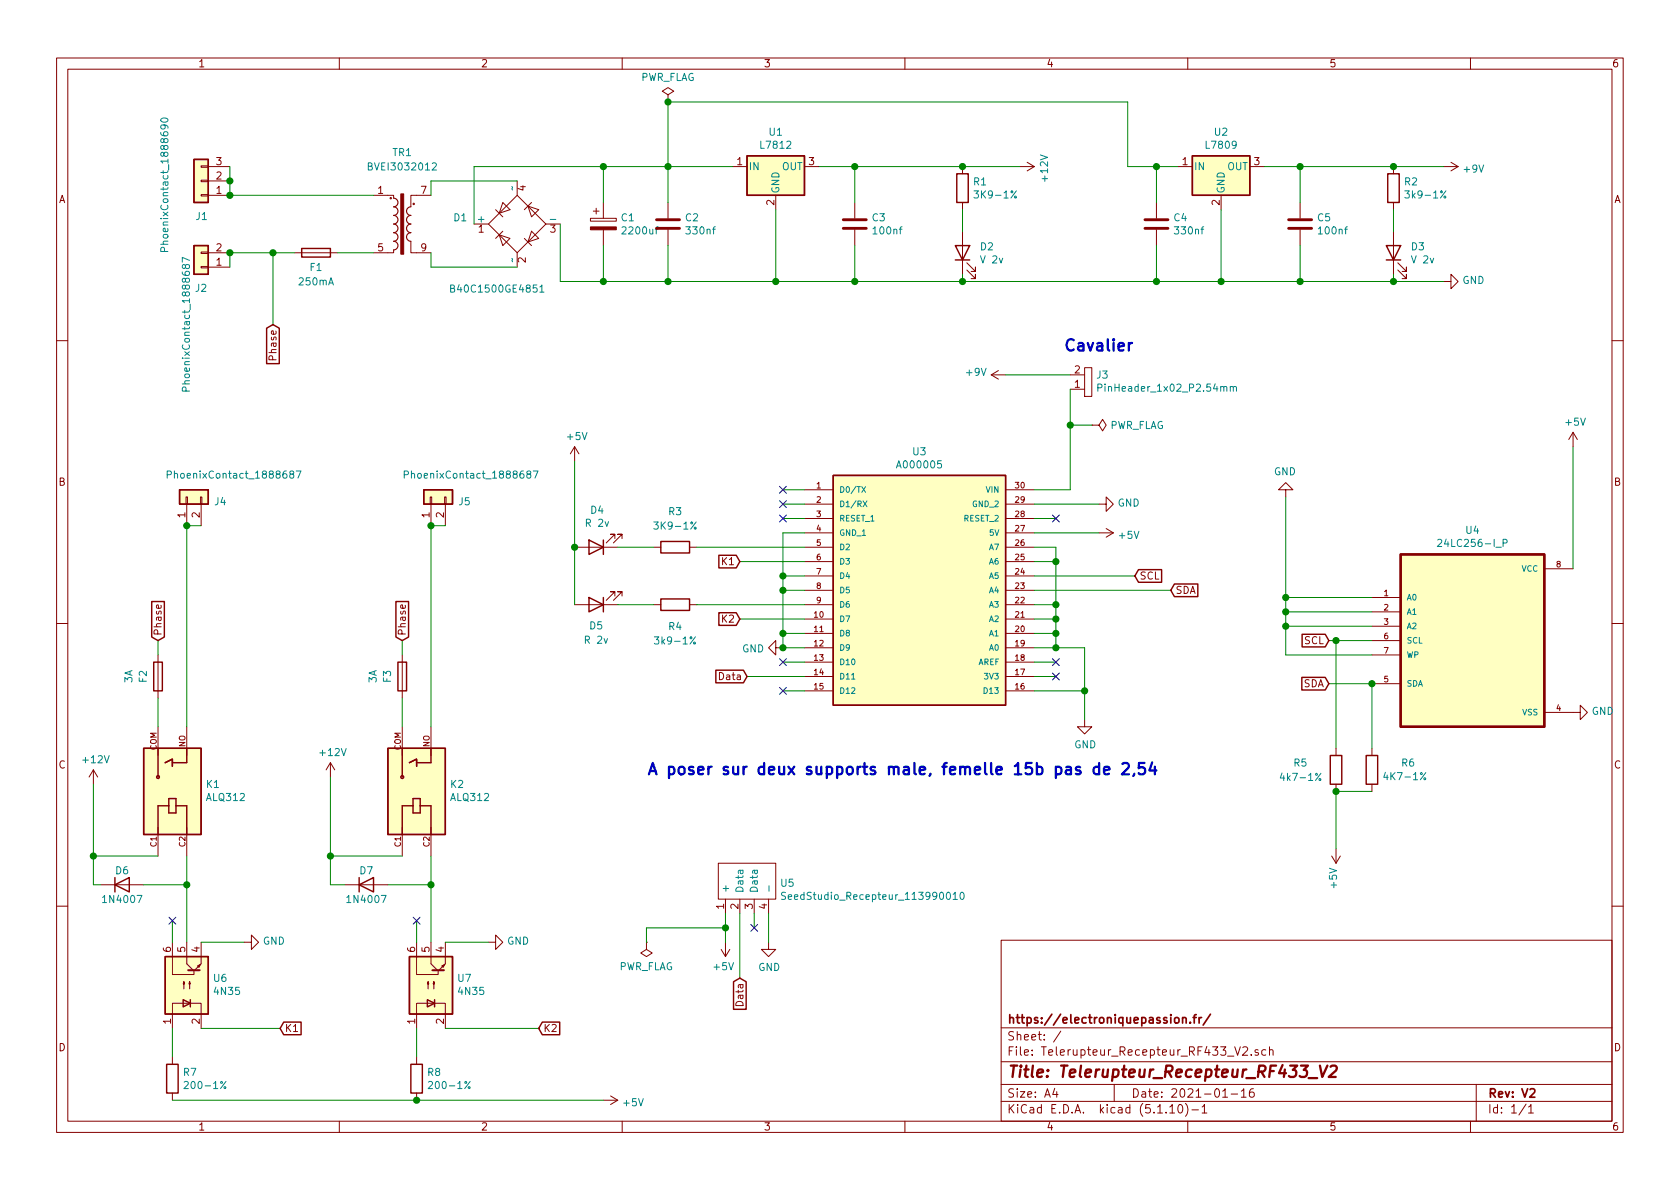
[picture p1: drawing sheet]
<svg xmlns="http://www.w3.org/2000/svg" width="297mm" height="210mm" viewBox="0 0 297 210" stroke-linecap="round" stroke-linejoin="round" font-family="sans-serif">
<g fill="none" stroke="#840000" stroke-width=".18">
<path d="M10 10.3h277v189.9h-277zM12 12.2h273v186.1h-273zM60 10.3v1.9M110 10.3v1.9M118.1 16.8l1-.7-1-.6-1 .6 1 .7v1.2M118.1 18h.1M160 10.3v1.9M210 10.3v1.9M260 10.3v1.9M35.6 29.3h1.2v.3h-1.2zM35.6 31.9h1.2v.2h-1.2zM35.6 34.4h1.2v.3h-1.2z"/>
<path d="M36.8 29.5h3.8M36.8 34.5h3.8M36.8 32h3.8M66 34.5h3.6v.5M76.2 34.5h-3.6v2.1M83.8 39.6h2.6M86.4 39.6l5-5.1 5.1 5.1-5.1 5.1zM87.6 37.1l1.3 1.2M88.9 35.8l1.3 1.3-1.9 .6zM91.4 32v2.5M93.3 36.4l1.9 .7-1.2 1.2zM94 35.8l-1.3 1.3"/>
<path d="M96.5 39.6h2.6M104.4 38.6h4.6v.5h-4.6zM104.9 37.3h1M105.4 36.8v1M106.7 35.8v2.8M118.1 35.8v2.8M129.5 29.5h2.6M137.2 34.5v2.6M142.2 29.5h2.6M151.1 35.8v2.8M170.2 29.5v1.2M170.2 35.8v1.3"/>
<path d="M180.3 29.5h2.6M181.6 28.7l1.3 .8M182.9 29.5l-1.3 .7M204.5 35.8v2.8M208.3 29.5h2.5M215.9 34.5v2.6M221 29.5h2.5M229.9 35.8v2.8M246.4 29.5v1.2M246.4 35.8v1.3M255.3 29.5h2.5M256.5 28.7l1.3 .8"/>
<path d="M257.8 29.5l-1.3 .7M35.6 44.6h1.2v.2h-1.2zM35.6 47.1h1.2v.3h-1.2zM36.8 47.2h3.8M36.8 44.7h3.8M52.1 44.7h7.6M69.6 44.2v.5h-3.6M72.6 42.7v2h3.6M88.3 41.5l1.9 .7-1.3 1.2zM88.9 40.9l-1.3 1.3M91.4 44.7v2.5M92.7 42.2l1.3 1.2"/>
<path d="M94 40.9l1.2 1.3-1.9 .6zM106.7 40.6v2.8M118.1 40.6v2.8M151.1 40.6v2.8M170.2 40.9v7.6M170.9 47.7l1.6 1.6v-.8v.8h-.8M170.9 46.5l1.6 1.5v-.8v.8h-.8M204.5 40.6v2.8M229.9 40.6v2.8M246.4 40.9v7.6M247.1 47.7l1.6 1.6v-.8v.8h-.8M247.1 46.5l1.6 1.5v-.8v.8h-.8"/>
<path d="M255.3 49.8h1.2v-1.3l1.3 1.3-1.3 1.2v-1.2M10 60.2h2M101.6 79l-.8 1.3M101.6 79v2.5M101.6 79l.8 1.3M175.3 66.3l1.2 .8M175.3 66.3h2.5M176.5 65.5l-1.2 .8M189.2 66.3h2.6M189.2 68.8h2.6M191.8 65h1.2v5.1h-1.2zM193 75.2h1.3l.6-1 .7 1-.7 1-.6-1"/>
<path d="M193 75.2h.1M278.1 76.4l-.7 1.3M278.1 76.4v2.6M278.1 76.4l.8 1.3M285 60.2h2M32.9 87.9h.2v1.2h-.2zM33 89.1v3.9M35.4 87.9h.3v1.2h-.3zM35.6 89.1v3.9M76.1 87.9h.2v1.2h-.2zM76.2 89.1v3.9M78.6 87.9h.3v1.2h-.3z"/>
<path d="M78.7 89.1v3.9M101.6 96.8h7.6M108.7 95.2v-.7h-.8h.8l-1.5 1.5M110 95.2v-.7h-.8h.8l-1.5 1.5M115.6 96.8h1.2M121.9 96.8h1.3M142.2 96.8h5.1M142.2 86.6h5.1M142.2 89.1h5.1M142.2 99.3h5.1M142.2 94.2h5.1M142.2 91.7h5.1"/>
<path d="M177.8 96.8h5.1M177.8 86.6h5.1M177.8 89.1h5.1M177.8 99.3h5.1M177.8 94.2h5.1M177.8 91.7h5.1M194.3 89.1h1.3v-1.2l1.2 1.2-1.2 1.3v-1.3M194.3 94.2h2.5M195.6 93.5l1.2 .7M196.8 94.2l-1.2 .8M227.3 86.6h1.3l-1.3-1.3-1.2 1.3h1.2v1.3M10 110.3h2"/>
<path d="M27.9 115.8v7.6M71.1 115.8v7.6M101.6 106.9h7.6M108.7 105.4v-.8h-.8h.8l-1.5 1.6M110 105.4v-.8h-.8h.8l-1.5 1.6M115.6 106.9h1.2M121.9 106.9h1.3M137.2 114.5v-1.2l-1.3 1.2 1.3 1.3v-1.3h1.2M142.2 106.9h5.1M142.2 109.5h5.1M142.2 112h5.1M142.2 114.5h5.1"/>
<path d="M142.2 117.1h5.1M142.2 119.6h5.1M142.2 104.4h5.1M142.2 101.8h5.1M177.8 106.9h5.1M177.8 109.5h5.1M177.8 112h5.1M177.8 114.5h5.1M177.8 117.1h5.1M177.8 119.6h5.1M177.8 104.4h5.1M177.8 101.8h5.1"/>
<path d="M242.6 105.7h5M242.6 108.2h5M242.6 110.7h5M242.6 113.3h5M242.6 115.8h5M273 100.6h5.1M285 110.3h2M16.5 136.1l-.8 1.3M16.5 136.1v2.6M16.5 136.1l.8 1.3M27.9 128.5v5.1M33 128.5v5.1"/>
<path d="M58.4 134.9l-.7 1.2M58.4 134.9v2.5M58.4 134.9l.8 1.2M71.1 128.5v5.1M76.2 128.5v5.1M142.2 122.2h5.1M177.8 122.2h5.1M191.8 127.2v1.3h1.2l-1.2 1.3-1.3-1.3h1.3M236.2 132.3v1.3M236.2 138.7v1.2M242.6 120.9h5M242.6 132.3v1.3"/>
<path d="M242.6 138.7v1.2M273 126h6.4v-1.3l1.3 1.3-1.3 1.2v-1.2M17.8 156.5h7.6M27.9 146.3v5.1M33 146.3v5.1M61 156.5h7.6M71.1 146.3v5.1M76.2 146.3v5.1M127 152.6h10.2v6.4h-10.2zM128.3 159v2.5M130.8 159v2.5M133.3 159v2.5"/>
<path d="M135.9 159v2.5M235.5 151.4l.7 1.2M236.2 150.1v2.5M237 151.4l-.8 1.2M10 160.2h2M30.5 166.6v5.7h3.8v-.6M32.5 173.6l-.1 .4h.2l-.1-.4v1.3M33 166.6v3.8l1.2 1.2M33.5 173.6l-.1 .4h.3l-.2-.4v1.3M34.9 170.8l.5-.2-.2 .5zM35.6 166.6v3.8l-1.2 1.2M43.2 166.6h1.2v-1.3l1.3 1.3-1.3 1.3v-1.3"/>
<path d="M73.7 166.6v5.7h3.8v-.6M75.7 173.6l-.1 .4h.2l-.1-.4v1.3M76.2 166.6v3.8l1.1 1.2M76.7 173.6l-.1 .4h.2l-.1-.4v1.3M78.1 170.8l.5-.2-.2 .5zM78.7 166.6v3.8l-1.1 1.2M86.4 166.6h1.2v-1.3l1.3 1.3-1.3 1.3v-1.3M114.3 166.6v1.3l1 .6-1 .7-1-.7 1-.6M114.3 166.6h.1M127.5 167.9l.8 1.3M128.3 166.6v2.6M129 167.9l-.7 1.3"/>
<path d="M135.9 166.6v1.3h1.3l-1.3 1.3-1.3-1.3h1.3M177 166.3h108v32h-108zM285 160.2h2M30.5 181.9v-4.5h5.1v4.5M30.5 186.9v1.3M30.5 193.3v1.3M60 198.3v1.9M73.7 181.9v-4.5h5v4.5M73.7 186.9v1.3M73.7 193.3v1.3M106.7 194.6h2.5M107.9 193.8l1.3 .8"/>
<path d="M109.2 194.6l-1.3 .7M110 198.3v1.9M160 198.3v1.9M177 194.8h108M177 191.8h108M177 187.8h108M177 181.8h108M186.5 192.5l-.4 1h1M186.8 193v1M187.6 182.3l-1.3 2M197 191.8v3M206.8 195.8l.5-.5v1.5"/>
<path d="M206.8 196.8h.9M208.5 195.4l.1-.1a.8 .8 0 0 1 .5 .8 .8 .8 0 0 1-.5 .7 1 1 0 0 1-.1-1.4zM209.6 195.1a1.71 1.71 0 0 1 0 2.3M210 198.3v1.9M210.7 196.3h1.2M212.5 195.8l.5-.5v1.5M212.5 196.8h.9M216.2 194h.8M217.7 193.5h1.1M219.5 193l.4-.5v1.5M219.5 194h.8M219.7 185.3l.3-.2h.3l.3 .4-.9 1.1h.9"/>
<path d="M221.2 186.5v.1M221.6 192.5a.59 .59 0 0 0-.7 .7l.1 .7 .2 .1 .5-.1 .1-.5-.2-.2-.4-.1-.3 .3M222.5 185.7l-.4-.1-.2 .2v.2l.6 .2v.3h-.6M223.8 185.7l-.4-.1-.3 .3 .1 .6 .2 .1 .4-.1M224.5 185.7l.2-.1 .3 .1 .1 .9M224.5 185.1v1.5M260 198.3v1.9M261 191.8v6.5M269.8 195.2l-1.2 2M270.3 195.8l.4-.5v1.5M270.3 196.8h.8"/>
<circle cx="69.1" cy="35" r=".13"/>
<circle cx="73.2" cy="36.1" r=".13"/>
</g>
<path d="M209.1 179.9v1M210.9 179.9h.6M211.5 179.4l-.3 .2v1.3M212 179.9v1M212.4 179.9l-.4 .3M214 179.3l-1.3 2M209.1 180.1l.2-.2 .4 .1v.9M210.4 180.8v.1M270.5 192.7l.2-.2h.4l.2 .2 .1 .3-.1 .2-.8 .8h.9" fill="none" stroke="#840000" stroke-width=".3"/>
<path d="M247.6 98h25.4v30.5h-25.4zM231.4 190.6h1.5M233.4 188.4l.4 2 .9-2M235.3 188.6l.3-.2h.4l.3 .2v.4l-.1 .3-1.3 1.1h1.3" fill="none" stroke="#840000" stroke-width=".41"/>
<g fill="#ffffc2" stroke="#ffffc2" stroke-width=".18">
<path d="M31.7 86.6h5.1v2.5h-5.1z"/>
<path d="M34.3 43.4h2.5v5.1h-2.5z"/>
<path d="M74.9 86.6h5.1v2.5h-5.1z"/>
<path d="M132.1 27.6h10.1v6.9h-10.1z"/>
<path d="M34.3 28.2h2.5v7.6h-2.5z"/>
<path d="M210.8 27.6h10.2v6.9h-10.2z"/>
<path d="M147.3 84.1h30.5v40.6h-30.5z"/>
<path d="M68.6 132.3h10.1v15.3h-10.1z"/>
<path d="M72.4 134.9l1.3-.7v1.3z"/>
<path d="M25.4 132.3h10.2v15.3h-10.2z"/>
<path d="M29.2 134.9l1.3-.7v1.3z"/>
<path d="M72.4 169.2h7.6v10.1h-7.6z"/>
<path d="M29.2 169.2h7.6v10.1h-7.6z"/>
<path d="M247.6 98h25.4v30.5h-25.4z"/>
</g>
<g fill="none" stroke="#840000" stroke-width=".25">
<path d="M34.3 28.2h2.5v7.6h-2.5zM132.1 27.6h10.1v6.9h-10.1zM169.2 30.7h2v5.1h-2zM210.8 27.6h10.2v6.9h-10.2zM245.4 30.7h2v5.1h-2zM34.3 43.4h2.5v5.1h-2.5zM47.1 58l1.2-.6 1.1 .6v6.3h-2.3zM53.3 43.9h5.1v1.6h-5.1zM168.9 43.4h2.5l-1.2 2.6zM168.9 46h2.5M245.1 43.4h2.5l-1.2 2.6zM245.1 46h2.5"/>
<path d="M31.7 86.6h5.1v2.5h-5.1zM74.9 86.6h5.1v2.5h-5.1zM104.1 95.5l2.6 1.3-2.6 1.2zM106.7 95.5v2.5M116.8 95.8h5.1v2h-5.1zM127.1 98.2h3.1l.6 1.1-.6 1.1h-3.1zM147.3 84.1h30.5v40.6h-30.5zM26.8 106.4h2.3v6.2l-1.2 .7-1.1-.7zM27.2 117.1h1.5v5.1h-1.5zM70 106.4h2.2v6.2l-1.1 .7-1.1-.7zM70.4 117.1h1.5v5.1h-1.5zM104.1 105.7l2.6 1.2-2.6 1.3z"/>
<path d="M106.7 105.7v2.5M116.8 105.9h5.1v2h-5.1zM126.6 118.5h4.8l.7 1.1-.7 1.1h-4.8zM127.1 108.4h3.1l.6 1.1-.6 1.1h-3.1zM201.3 100.7h4.1v2.3h-4.1l-.6-1.2zM207.6 103.3h4.2v2.2h-4.2l-.6-1.1zM230.2 119.8h4.1l.6 1.1-.6 1.1h-4.1zM230.2 112.2h4.1l.6 1.1-.6 1.1h-4.1zM25.4 132.3h10.2v15.3h-10.2zM27.9 132.3v5.1M29.2 134.9l1.3-.7v1.3M33 132.3v2.6h-2.5"/>
<path d="M68.6 132.3h10.1v15.3h-10.1zM71.1 132.3v5.1M72.4 134.9l1.3-.7v1.3M76.2 132.3v2.6h-2.5M235.2 133.6h2v5.1h-2zM241.6 133.6h2v5.1h-2zM20.3 156.5l2.6-1.3v2.5zM20.3 155.2v2.5M29.8 141.2h1.3v2.6h-1.3zM29.8 142.5h-1.9v5.1M31.1 142.5h1.9v5.1M63.5 156.5l2.5-1.3v2.5z"/>
<path d="M63.5 155.2v2.5M73 142.5h-1.9v5.1M73 141.2h1.3v2.6h-1.3zM74.3 142.5h1.9v5.1M29.2 169.2h7.6v10.1h-7.6zM32.4 176.8l1.3 .6-1.3 .6zM33.7 176.8v1.2M72.4 169.2h7.6v10.1h-7.6zM75.6 176.8l1.2 .6-1.2 .6zM76.8 176.8v1.2M129.7 173.6l1.1-.6 1.1 .6v4.9h-2.2zM29.5 188.2h2v5.1h-2z"/>
<path d="M50.2 180.7h3v2.3h-3l-.7-1.1zM72.6 188.2h2.1v5.1h-2.1zM95.9 180.7h3.1v2.3h-3.1l-.7-1.1z"/>
<circle cx="27.9" cy="137.4" r=".25"/>
<circle cx="71.1" cy="137.4" r=".25"/>
</g>
<g fill="none" stroke="#008484" stroke-width=".18">
<path d="M28.5 21a.66 .66 0 0 1 .7-.2 .66 .66 0 0 1 .5 .5 .72 .72 0 0 1-1.3-.1zM29 22.1l.2 .2v.3l-.2 .2h-.5l-.1-.2v-.3l.3-.2a.97 .97 0 0 1 .9 .2l.1 .4M76.4 28.9l.5-.1 .3 .4-.8 .9h.8M90.5 33l.1 .6M172.2 33.8h.8l-.4 .4 .3 .2 .1 .4-.3 .2-.5-.1M179.7 33.8l-1 1.2M248.4 33.8h.8l-.4 .4 .3 .2v.6h-.5l-.2-.1M255.7 33.8l-1 1.2M29.1 44.5l-.1-.7h-.5l-.1 .7h1.3M32.8 47l.2-.2h.3l.2 .2-.1 .4-.4 .1-.2-.1-.1-.6-.4 .1-.1 .4 .2 .1h.3l.1-.1M33.5 46l-1.3-.5v.8M79.7 51l.5-.1 .1-.2v-.2l-.6-.1v1.3h.5l.1-.2 .1-.3-.3-.2"/>
<path d="M90.5 45.7l.1 .6M95.5 50.7l.3-.3v1.3M95.5 51.7h.7M115.8 40.5h.5M116.3 40.1l-.3 .2v1.1M32.9 69.2l-.1-.7h-.4l-.2 .7h1.3M194.1 68.6l.7-.1v-.5l-.7-.1v1.3M217.5 68.5l.2-.2 .3 .1 .1 .8M217.5 68.3v.9M218.1 68.5l.1-.2 .3 .1 .1 .8M29.6 83.9l.7-.1v-.4l-.7-.1v1.3M51.5 83.8l-.2-.1v-.3l.2-.1 .3 .1 .1 .3-.5 .2-.2 .2v.2l.3 .3 .3-.1 .1-.2v-.4l-.2-.1"/>
<path d="M52.4 83.3h.8l-.5 1.3M71.5 83.9l.7-.1v-.4l-.7-.1v1.3M93.4 83.8l-.2-.1v-.3l.2-.1 .4 .1v.3l-.5 .2-.2 .2v.2l.3 .3 .4-.1 .1-.2-.1-.4-.2-.1M94.3 83.3h.8l-.5 1.3M115.6 92.3h.8l-.4 .5 .3 .1 .1 .4-.3 .3-.5-.2M123.1 92.3l-1 1.3M152.4 86l.6 1.1M152.6 88.6l.7 1M153 86l-.6 1.1M153.3 88.6l-.7 1M254.2 95.5l.5-.1 .2 .3v.2l-.8 .7h.8M265.8 96l.6-.1v-.4l-.2-.1h-.4v1.2"/>
<path d="M115.7 112.6h.8l-.4 .5 .3 .1v.6l-.5 .1-.2-.1M123 112.6l-1 1.3M150.6 120.1h.6M233.6 136.7l-1 1.3M252.1 136.6l-1 1.3M136 156.6v1M138.9 157.9l-.5-.1-.2 .1v.4l.6 .2 .1 .3-.2 .2h-.5M168.5 158.1l.4-.3v1.2M168.5 159h.8M169.8 157.9l.3-.1a.69 .69 0 0 1 .4 .6 .69 .69 0 0 1-.4 .6l-.3-.1-.1-.3zM32.6 191.4l.4-.2 .3 .4-.8 .9h.8M39.6 192.2h.3v.3h-.3z"/>
<path d="M40 191.2l-1 1.3M75.7 191.4l.5-.2 .3 .4-.8 .9h.8M82.8 192.2h.3v.3h-.3zM83.1 191.2l-.9 1.3"/>
<circle cx="179.5" cy="34.8" r=".18"/>
<circle cx="255.5" cy="34.8" r=".18"/>
<circle cx="122.9" cy="93.4" r=".18"/>
<circle cx="122.8" cy="113.7" r=".18"/>
<circle cx="233.4" cy="137.8" r=".18"/>
<circle cx="251.9" cy="137.7" r=".18"/>
</g>
<path d="M116.1 38.9h4M149.1 38.9h4.1M202.4 38.9h4.1M227.8 38.9h4.1M116.1 40.4h4M149.1 40.4h4.1M202.4 40.4h4.1M227.8 40.4h4.1" fill="none" stroke="#840000" stroke-width=".51"/>
<path d="M69.6 35a.76 .76 0 0 1 .8 .8 .76 .76 0 0 1-.8 .8 .76 .76 0 0 1 .8 .7 .76 .76 0 0 1-.8 .8 .76 .76 0 0 1 .8 .8 .76 .76 0 0 1-.8 .7 .76 .76 0 0 1 .8 .8 .76 .76 0 0 1-.8 .7 .76 .76 0 0 1 .8 .8 .76 .76 0 0 1-.8 .8 .76 .76 0 0 1 .8 .7 .76 .76 0 0 1-.8 .8M72.6 36.6a.76 .76 0 0 0-.7 .7 .76 .76 0 0 0 .7 .8 .76 .76 0 0 0-.7 .8 .76 .76 0 0 0 .7 .7 .76 .76 0 0 0-.7 .8 .76 .76 0 0 0 .7 .7 .76 .76 0 0 0-.7 .8 .76 .76 0 0 0 .7 .8" fill="none" stroke="#840000" stroke-width=".2"/>
<g fill="#840000" stroke="#840000" stroke-width=".18">
<path d="M70.9 34.3h.5v10.7h-.5z"/>
<path d="M104.4 40.1h4.6v.5h-4.6z"/>
</g>
<path d="M33.3 171.6h2M76.5 171.6h2" fill="none" stroke="#840000" stroke-width=".36"/>
<g fill="none" stroke="#008400" stroke-width=".18">
<path d="M40.6 29.5v5h25.4M91.4 32h-15.2v2.5M99.1 39.6v10.2h156.2M106.7 29.5v6.3M129.5 29.5h-45.7v10.1M137.2 37.1v12.7M144.8 29.5h35.5M151.1 29.5v6.3M170.2 37.1v3.8M204.5 29.5v6.3M208.3 29.5h-8.9v-11.5h-81.3v17.8M215.9 37.1v12.7"/>
<path d="M223.5 29.5h31.8M229.9 29.5v6.3M246.4 37.1v3.8M48.3 44.7v12.7M52.1 44.7h-11.5v2.5M59.7 44.7h6.3M76.2 44.7v2.5h15.2M106.7 43.4v6.4M118.1 43.4v6.4M151.1 43.4v6.4M170.2 48.5v1.3M204.5 43.4v6.4"/>
<path d="M229.9 43.4v6.4M246.4 48.5v1.3M177.8 66.3h11.4M189.2 68.8v17.8h-6.3M189.2 75.2h3.8M278.1 79v21.6M35.6 93h-2.6v35.5M78.7 93h-2.5v35.5M101.6 81.5v25.4M109.2 96.8h6.4M123.2 96.8h19M130.8 99.3h11.4"/>
<path d="M138.4 91.7h3.8M138.4 89.1h3.8M138.4 86.6h3.8M142.2 94.2h-3.8v20.3h3.8M182.9 91.7h3.8M182.9 89.1h11.4M182.9 96.8h3.8v17.7M182.9 99.3h3.8M182.9 94.2h11.4M227.3 87.9v27.9h15.3M27.9 113.3v2.5M71.1 113.3v2.5"/>
<path d="M109.2 106.9h6.4M123.2 106.9h19M130.8 109.5h11.4M132.1 119.6h10.1M138.4 112h3.8M138.4 101.8h3.8M138.4 104.4h3.8M138.4 117.1h3.8M182.9 114.5h8.9v12.7M182.9 106.9h3.8M182.9 112h3.8M182.9 109.5h3.8"/>
<path d="M182.9 101.8h17.8M182.9 104.4h24.1M182.9 119.6h3.8M182.9 117.1h3.8M227.3 105.7h15.3M227.3 108.2h15.3M227.3 110.7h15.3M234.9 113.3h7.7M236.2 113.3v19M16.5 138.7v17.8h1.3M27.9 123.4v5.1M58.4 137.4v19.1h2.6"/>
<path d="M71.1 123.4v5.1M138.4 122.2h3.8M182.9 122.2h8.9M234.9 120.9h7.7v11.4M242.6 139.9h-6.4v10.2M16.5 151.4h11.4M25.4 156.5h7.6M33 151.4v15.2M58.4 151.4h12.7M68.6 156.5h7.6M76.2 151.4v15.2M30.5 162.8v3.8"/>
<path d="M35.6 166.6h7.6M73.7 162.8v3.8M78.7 166.6h7.7M128.3 164.1h-14v2.5M128.3 161.5v5.1M130.8 161.5v11.5M133.3 161.5v2.6M135.9 161.5v5.1M30.5 181.9v5M30.5 194.6h76.2M35.6 181.9h13.9M73.7 181.9v5"/>
<path d="M78.7 181.9h16.5"/>
</g>
<path d="M200.2 60.6l-.4 .2-.2 .2M191 135.7a.48 .48 0 0 0-.8 .2l.1 .3a.68 .68 0 0 1 .8 .3l-.3 .4-.6-.1M194.3 135.7l-.5-.1-.4 .4v.5l.2 .3 .2 .1 .5-.1M194.3 134.9v2M195.2 136.2l1-.1-.1-.4-.6-.1-.3 .3 .1 .9 .2 .1 .6-.1M198.5 135.1l.2-.2h.5l.3 .2 .1 .4-.1 .3-1.2 1.1h1.3M200.6 136.8l-.2 .4M202.4 134.9h-1l-.1 1 .3-.2h.5l.3 .2 .1 .2-.1 .6-.3 .2h-.5l-.3-.2M203.7 134.8l-.5 1.4h1.3M204.2 135.6v1.3" fill="none" stroke="#0000c2" stroke-width=".41"/>
<g fill="#008400" stroke="#008400" stroke-width=".25">
<circle cx="106.7" cy="49.8" r=".51"/>
<circle cx="40.6" cy="32" r=".51"/>
<circle cx="40.6" cy="34.5" r=".51"/>
<circle cx="151.1" cy="29.5" r=".51"/>
<circle cx="151.1" cy="49.8" r=".51"/>
<circle cx="137.2" cy="49.8" r=".51"/>
<circle cx="40.6" cy="44.7" r=".51"/>
<circle cx="118.1" cy="49.8" r=".51"/>
<circle cx="118.1" cy="29.5" r=".51"/>
<circle cx="106.7" cy="29.5" r=".51"/>
<circle cx="227.3" cy="108.2" r=".51"/>
<circle cx="16.5" cy="151.4" r=".51"/>
<circle cx="33" cy="93" r=".51"/>
<circle cx="242.6" cy="120.9" r=".51"/>
<circle cx="76.2" cy="93" r=".51"/>
<circle cx="58.4" cy="151.4" r=".51"/>
<circle cx="186.7" cy="99.3" r=".51"/>
<circle cx="236.2" cy="113.3" r=".51"/>
<circle cx="186.7" cy="106.9" r=".51"/>
<circle cx="76.2" cy="156.5" r=".51"/>
<circle cx="186.7" cy="109.5" r=".51"/>
<circle cx="33" cy="156.5" r=".51"/>
<circle cx="186.7" cy="112" r=".51"/>
<circle cx="204.5" cy="49.8" r=".51"/>
<circle cx="204.5" cy="29.5" r=".51"/>
<circle cx="170.2" cy="29.5" r=".51"/>
<circle cx="118.1" cy="18" r=".51"/>
<circle cx="229.9" cy="49.8" r=".51"/>
<circle cx="170.2" cy="49.8" r=".51"/>
<circle cx="229.9" cy="29.5" r=".51"/>
<circle cx="128.3" cy="164.1" r=".51"/>
<circle cx="215.9" cy="49.8" r=".51"/>
<circle cx="138.4" cy="112" r=".51"/>
<circle cx="138.4" cy="104.4" r=".51"/>
<circle cx="189.2" cy="75.2" r=".51"/>
<circle cx="138.4" cy="101.8" r=".51"/>
<circle cx="73.7" cy="194.6" r=".51"/>
<circle cx="227.3" cy="105.7" r=".51"/>
<circle cx="227.3" cy="110.7" r=".51"/>
<circle cx="48.3" cy="44.7" r=".51"/>
<circle cx="236.2" cy="139.9" r=".51"/>
<circle cx="246.4" cy="29.5" r=".51"/>
<circle cx="101.6" cy="96.8" r=".51"/>
<circle cx="246.4" cy="49.8" r=".51"/>
<circle cx="191.8" cy="122.2" r=".51"/>
<circle cx="138.4" cy="114.5" r=".51"/>
<circle cx="186.7" cy="114.5" r=".51"/>
</g>
<g fill="none" stroke="#000084" stroke-width=".18">
<path d="M137.8 86l1.2 1.2M137.8 88.5l1.2 1.3M137.8 91.1l1.2 1.2M139 86l-1.2 1.2M139 88.5l-1.2 1.3M139 91.1l-1.2 1.2M186.1 91.1l1.2 1.2M187.3 91.1l-1.2 1.2M137.8 116.5l1.2 1.2M139 116.5l-1.2 1.2M186.1 116.5l1.2 1.2M186.1 119l1.2 1.2"/>
<path d="M187.3 116.5l-1.2 1.2M187.3 119l-1.2 1.2M137.8 121.6l1.2 1.2M139 121.6l-1.2 1.2M29.9 162.2l1.2 1.2M31.1 162.2l-1.2 1.2M73.1 162.2l1.2 1.2M74.3 162.2l-1.2 1.2M132.7 163.5l1.3 1.2M134 163.5l-1.3 1.2"/>
</g>
<g font-size="2.8" fill="#0000c2">
<text x="188" y="62.1">Cavalier</text>
<text x="114.3" y="137">A poser sur deux supports male, femelle 15b pas de 2,54</text>
</g>
<text font-size="2.8" fill="#840000" x="178" y="190.5">Title: Telerupteur_Recepteur_RF433_V2</text>
<g font-size="2.1" fill="#840000">
<text x="178" y="184">Sheet: /</text>
<text x="178" y="181">https://electroniquepassion.fr/</text>
<text x="178" y="186.7">File: Telerupteur_Recepteur_RF433_V2.sch</text>
<text x="178" y="196.9">KiCad E.D.A. kicad (5.1.10)-1</text>
<text x="178" y="194.1">Size: A4</text>
<text x="200" y="194.1">Date: 2021-01-16</text>
<text x="263" y="194.1">Rev: V2</text>
<text x="263" y="196.9">Id: 1/1</text>
</g>
<g font-size="1.8" fill="#840000">
<text x="35" y="11.9">1</text>
<text x="85" y="11.9">2</text>
<text x="135" y="11.9">3</text>
<text x="185" y="11.9">4</text>
<text x="235" y="11.9">5</text>
<text x="285" y="11.9">6</text>
<text x="38.3" y="29.2">3</text>
<text x="130.3" y="29.2">1</text>
<text x="143" y="29.2">3</text>
<text x="209.1" y="29.2">1</text>
<text x="221.8" y="29.2">3</text>
<text x="10.4" y="35.9">A</text>
<text x="38.3" y="34.3">1</text>
<text x="38.3" y="31.7">2</text>
<text x="66.8" y="34.3">1</text>
<text x="74.4" y="34.3">7</text>
<text x="93" y="33.8" transform="rotate(-90 93 33.8)">4</text>
<text x="285.4" y="35.9">A</text>
<text x="84.6" y="41.1">1</text>
<text x="97.3" y="41.1">3</text>
<text x="136.9" y="36.3" transform="rotate(-90 136.9 36.3)">2</text>
<text x="215.6" y="36.3" transform="rotate(-90 215.6 36.3)">2</text>
<text x="38.3" y="47">1</text>
<text x="38.3" y="44.4">2</text>
<text x="66.8" y="44.4">5</text>
<text x="74.4" y="44.4">9</text>
<text x="93" y="46.5" transform="rotate(-90 93 46.5)">2</text>
<text x="48.9" y="63.4" transform="rotate(-90 48.9 63.4)">Phase</text>
<text x="190" y="68.6">1</text>
<text x="190" y="66">2</text>
<text x="10.4" y="85.9">B</text>
<text x="285.4" y="85.9">B</text>
<text x="32.8" y="91.5" transform="rotate(-90 32.8 91.5)">1</text>
<text x="35.3" y="91.5" transform="rotate(-90 35.3 91.5)">2</text>
<text x="75.9" y="91.5" transform="rotate(-90 75.9 91.5)">1</text>
<text x="78.5" y="91.5" transform="rotate(-90 78.5 91.5)">2</text>
<text x="127.8" y="99.9">K1</text>
<text x="201.4" y="102.5">SCL</text>
<text x="207.8" y="105">SDA</text>
<text x="28.6" y="112.5" transform="rotate(-90 28.6 112.5)">Phase</text>
<text x="71.8" y="112.5" transform="rotate(-90 71.8 112.5)">Phase</text>
<text x="127.8" y="110.1">K2</text>
<text x="230.6" y="113.9">SCL</text>
<text x="127.5" y="120.3">Data</text>
<text x="230.4" y="121.5">SDA</text>
<text x="10.4" y="135.9">C</text>
<text x="285.4" y="135.9">C</text>
<text x="128" y="160.8" transform="rotate(-90 128 160.8)">1</text>
<text x="130.6" y="160.8" transform="rotate(-90 130.6 160.8)">2</text>
<text x="133.1" y="160.8" transform="rotate(-90 133.1 160.8)">3</text>
<text x="135.6" y="160.8" transform="rotate(-90 135.6 160.8)">4</text>
<text x="30.2" y="168.4" transform="rotate(-90 30.2 168.4)">6</text>
<text x="32.8" y="168.4" transform="rotate(-90 32.8 168.4)">5</text>
<text x="35.3" y="168.4" transform="rotate(-90 35.3 168.4)">4</text>
<text x="73.4" y="168.4" transform="rotate(-90 73.4 168.4)">6</text>
<text x="75.9" y="168.4" transform="rotate(-90 75.9 168.4)">5</text>
<text x="78.5" y="168.4" transform="rotate(-90 78.5 168.4)">4</text>
<text x="131.4" y="177.6" transform="rotate(-90 131.4 177.6)">Data</text>
<text x="10.4" y="185.9">D</text>
<text x="30.2" y="181.1" transform="rotate(-90 30.2 181.1)">1</text>
<text x="35.3" y="181.1" transform="rotate(-90 35.3 181.1)">2</text>
<text x="50.3" y="182.5">K1</text>
<text x="73.4" y="181.1" transform="rotate(-90 73.4 181.1)">1</text>
<text x="78.5" y="181.1" transform="rotate(-90 78.5 181.1)">2</text>
<text x="96" y="182.5">K2</text>
<text x="285.4" y="185.9">D</text>
<text x="35" y="199.9">1</text>
<text x="85" y="199.9">2</text>
<text x="135" y="199.9">3</text>
<text x="185" y="199.9">4</text>
<text x="235" y="199.9">5</text>
<text x="285" y="199.9">6</text>
</g>
<g font-size="1.8" fill="#008484">
<text x="113.2" y="14.3">PWR_FLAG</text>
<text x="136" y="24">U1</text>
<text x="214.8" y="24">U2</text>
<text x="69.4" y="27.6">TR1</text>
<text x="134.7" y="26.3">L7812</text>
<text x="213.4" y="26.3">L7809</text>
<text x="65.6" y="30.1">BVEI3032012</text>
<text x="132.3" y="30.1">IN</text>
<text x="137.8" y="34.3" transform="rotate(-90 137.8 34.3)">GND</text>
<text x="138.3" y="30.1">OUT</text>
<text x="172.2" y="32.8">R1</text>
<text x="172.8" y="35.1">3K9-1%</text>
<text x="185.3" y="31.9" transform="rotate(-90 185.3 31.9)">+12V</text>
<text x="211.1" y="30.1">IN</text>
<text x="216.5" y="34.3" transform="rotate(-90 216.5 34.3)">GND</text>
<text x="217" y="30.1">OUT</text>
<text x="248.4" y="32.8">R2</text>
<text x="249" y="35.1">3k9-1%</text>
<text x="258.9" y="30.5">+9V</text>
<text x="34.7" y="38.9">J1</text>
<text x="80.3" y="39.1">D1</text>
<text x="84.6" y="39.4">+</text>
<text x="97.5" y="39.4">-</text>
<text x="109.9" y="39.1">C1</text>
<text x="110.3" y="41.4">2200uf</text>
<text x="121.2" y="39.1">C2</text>
<text x="121.5" y="41.4">330nf</text>
<text x="154.3" y="39.1">C3</text>
<text x="154.6" y="41.4">100nf</text>
<text x="207.6" y="39.1">C4</text>
<text x="207.9" y="41.4">330nf</text>
<text x="233" y="39.1">C5</text>
<text x="233.3" y="41.4">100nf</text>
<text x="29.8" y="43.4" transform="rotate(-90 29.8 43.4)">PhoenixContact_1888690</text>
<text x="54.9" y="47.9">F1</text>
<text x="173.4" y="44.3">D2</text>
<text x="173.6" y="46.6">V 2v</text>
<text x="249.6" y="44.3">D3</text>
<text x="249.8" y="46.6">V 2v</text>
<text x="34.6" y="51.6">J2</text>
<text x="53" y="50.5">250mA</text>
<text x="80.4" y="51.7">B40C1500GE4851</text>
<text x="258.6" y="50.2">GND</text>
<text x="33.6" y="68.1" transform="rotate(-90 33.6 68.1)">PhoenixContact_1888687</text>
<text x="170.9" y="66.5">+9V</text>
<text x="194" y="66.9">J3</text>
<text x="195.2" y="69.3">PinHeader_1x02_P2.54mm</text>
<text x="100.4" y="77.8">+5V</text>
<text x="196.1" y="75.9">PWR_FLAG</text>
<text x="276.9" y="75.3">+5V</text>
<text x="159" y="82.8">A000005</text>
<text x="161.4" y="80.5">U3</text>
<text x="30.7" y="84.6">PhoenixContact_1888687</text>
<text x="38" y="89.4">J4</text>
<text x="72.6" y="84.6">PhoenixContact_1888687</text>
<text x="81.2" y="89.4">J5</text>
<text x="197.6" y="89.6">GND</text>
<text x="225.2" y="84">GND</text>
<text x="103.7" y="93.2">R 2v</text>
<text x="104.5" y="90.9">D4</text>
<text x="116.2" y="93.6">3K9-1%</text>
<text x="118.3" y="91.1">R3</text>
<text x="198" y="95.3">+5V</text>
<text x="259.2" y="94.4">U4</text>
<text x="255.1" y="96.7">24LC256-I_P</text>
<text x="103.6" y="113.8">R 2v</text>
<text x="104.3" y="111.3">D5</text>
<text x="116.3" y="114">3k9-1%</text>
<text x="118.3" y="111.4">R4</text>
<text x="131.2" y="115.4">GND</text>
<text x="23.4" y="120.7" transform="rotate(-90 23.4 120.7)">3A</text>
<text x="26" y="120.6" transform="rotate(-90 26 120.6)">F2</text>
<text x="66.6" y="120.7" transform="rotate(-90 66.6 120.7)">3A</text>
<text x="69.1" y="120.6" transform="rotate(-90 69.1 120.6)">F3</text>
<text x="281.4" y="126.4">GND</text>
<text x="14.8" y="135">+12V</text>
<text x="56.7" y="133.7">+12V</text>
<text x="189.9" y="132.3">GND</text>
<text x="228.8" y="135.6">R5</text>
<text x="245.2" y="138">4K7-1%</text>
<text x="247.9" y="135.6">R6</text>
<text x="36.5" y="139.3">K1</text>
<text x="36.6" y="141.7">ALQ312</text>
<text x="79.7" y="139.3">K2</text>
<text x="79.8" y="141.7">ALQ312</text>
<text x="226.9" y="138.1">4k7-1%</text>
<text x="20.5" y="154.6">D6</text>
<text x="63.7" y="154.6">D7</text>
<text x="18.5" y="159.7">1N4007</text>
<text x="61.7" y="159.7">1N4007</text>
<text x="128.9" y="158" transform="rotate(-90 128.9 158)">+</text>
<text x="131.4" y="158" transform="rotate(-90 131.4 158)">Data</text>
<text x="134" y="158" transform="rotate(-90 134 158)">Data</text>
<text x="138.1" y="156.8">U5</text>
<text x="139.7" y="159.1">SeedStudio_Recepteur_113990010</text>
<text x="236.4" y="157" transform="rotate(-90 236.4 157)">+5V</text>
<text x="46.5" y="167.1">GND</text>
<text x="89.7" y="167.1">GND</text>
<text x="37.8" y="173.6">U6</text>
<text x="81" y="173.6">U7</text>
<text x="109.3" y="171.6">PWR_FLAG</text>
<text x="126.3" y="171.6">+5V</text>
<text x="134.1" y="171.7">GND</text>
<text x="38" y="175.9">4N35</text>
<text x="81.2" y="175.9">4N35</text>
<text x="32.5" y="190.3">R7</text>
<text x="75.6" y="190.3">R8</text>
<text x="33.2" y="192.6">200-1%</text>
<text x="76.4" y="192.6">200-1%</text>
<text x="110.3" y="195.6">+5V</text>
</g>
<g font-size="1.4" fill="#840000">
<text x="144.4" y="86.4">1</text>
<text x="144.4" y="88.9">2</text>
<text x="179.6" y="88.9">29</text>
<text x="179.6" y="86.4">30</text>
<text x="144.4" y="91.4">3</text>
<text x="144.4" y="94">4</text>
<text x="179.6" y="94">27</text>
<text x="179.6" y="91.4">28</text>
<text x="144.4" y="96.5">5</text>
<text x="144.4" y="99.1">6</text>
<text x="144.4" y="101.6">7</text>
<text x="179.6" y="101.6">24</text>
<text x="179.6" y="99.1">25</text>
<text x="179.6" y="96.5">26</text>
<text x="275.2" y="100.3">8</text>
<text x="144.4" y="104.1">8</text>
<text x="144.4" y="106.7">9</text>
<text x="179.6" y="106.7">22</text>
<text x="179.6" y="104.1">23</text>
<text x="244.7" y="105.4">1</text>
<text x="244.7" y="107.9">2</text>
<text x="144" y="109.2">10</text>
<text x="144" y="111.8">11</text>
<text x="179.6" y="111.8">20</text>
<text x="179.6" y="109.2">21</text>
<text x="244.7" y="110.5">3</text>
<text x="244.7" y="113">6</text>
<text x="144" y="114.3">12</text>
<text x="144" y="116.8">13</text>
<text x="144" y="119.4">14</text>
<text x="179.6" y="119.4">17</text>
<text x="179.6" y="116.8">18</text>
<text x="179.6" y="114.3">19</text>
<text x="244.7" y="115.6">7</text>
<text x="144" y="121.9">15</text>
<text x="179.6" y="121.9">16</text>
<text x="244.7" y="120.6">5</text>
<text x="275.2" y="125.7">4</text>
<text x="27.7" y="132.7" transform="rotate(-90 27.7 132.7)">COM</text>
<text x="32.8" y="132.1" transform="rotate(-90 32.8 132.1)">NO</text>
<text x="70.9" y="132.7" transform="rotate(-90 70.9 132.7)">COM</text>
<text x="75.9" y="132.1" transform="rotate(-90 75.9 132.1)">NO</text>
<text x="27.7" y="149.7" transform="rotate(-90 27.7 149.7)">C1</text>
<text x="32.8" y="149.7" transform="rotate(-90 32.8 149.7)">C2</text>
<text x="70.9" y="149.7" transform="rotate(-90 70.9 149.7)">C1</text>
<text x="75.9" y="149.7" transform="rotate(-90 75.9 149.7)">C2</text>
</g>
<g font-size="1.4" fill="#008484">
<text x="148.3" y="87.1">D0/TX</text>
<text x="148.3" y="89.7">D1/RX</text>
<text x="172.1" y="89.7">GND_2</text>
<text x="174.4" y="87.1">VIN</text>
<text x="148.3" y="92.2">RESET_1</text>
<text x="148.3" y="94.7">GND_1</text>
<text x="170.5" y="92.2">RESET_2</text>
<text x="175.1" y="94.7">5V</text>
<text x="148.3" y="97.3">D2</text>
<text x="148.3" y="99.8">D3</text>
<text x="175" y="99.8">A6</text>
<text x="175" y="97.3">A7</text>
<text x="269" y="101.1">VCC</text>
<text x="148.3" y="102.4">D4</text>
<text x="148.3" y="104.9">D5</text>
<text x="148.3" y="107.4">D6</text>
<text x="175" y="107.4">A3</text>
<text x="175" y="104.9">A4</text>
<text x="175" y="102.4">A5</text>
<text x="248.7" y="106.2">A0</text>
<text x="148.3" y="110">D7</text>
<text x="148.3" y="112.5">D8</text>
<text x="175" y="112.5">A1</text>
<text x="175" y="110">A2</text>
<text x="248.7" y="108.7">A1</text>
<text x="248.7" y="111.2">A2</text>
<text x="248.7" y="113.8">SCL</text>
<text x="148.3" y="115.1">D9</text>
<text x="148.3" y="117.6">D10</text>
<text x="172.9" y="117.6">AREF</text>
<text x="175" y="115.1">A0</text>
<text x="248.7" y="116.3">WP</text>
<text x="148.3" y="120.1">D11</text>
<text x="148.3" y="122.7">D12</text>
<text x="174.2" y="122.7">D13</text>
<text x="174.3" y="120.1">3V3</text>
<text x="248.7" y="121.4">SDA</text>
<text x="269.2" y="126.5">VSS</text>
</g>
</svg>
